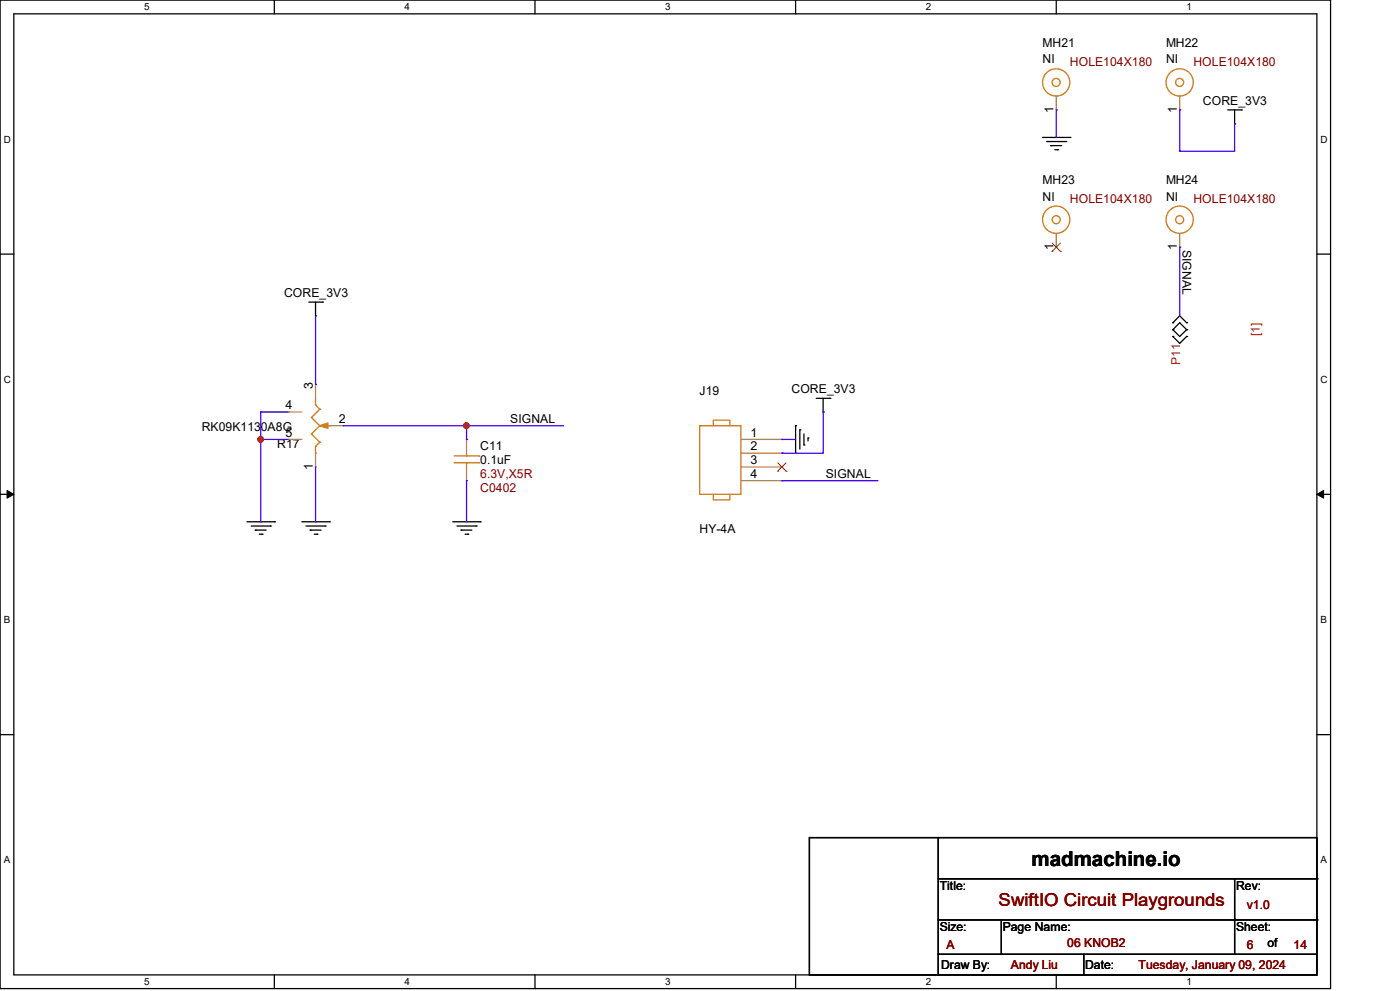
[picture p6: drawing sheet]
<svg xmlns="http://www.w3.org/2000/svg" width="420mm" height="297mm" viewBox="0 0 420 297" stroke-linecap="round" stroke-linejoin="round" font-family="sans-serif">
<path d="M0 0h399.2v296.3h-399.2zM4.1 4.1h391v288.1h-391z" fill="none" stroke="#000" stroke-width=".38"/>
<g fill="#fff">
<path d="M43.2 .5h1.6v3.2h-1.6z"/>
<path d="M43.2 292.6h1.6v3.3h-1.6z"/>
</g>
<path d="M82.3 0v4.1M82.3 292.2v4.1" fill="none" stroke="#000" stroke-width=".38"/>
<g fill="#fff">
<path d="M121.4 .5h1.6v3.2h-1.6z"/>
<path d="M121.4 292.6h1.6v3.3h-1.6z"/>
</g>
<path d="M160.5 0v4.1M160.5 292.2v4.1" fill="none" stroke="#000" stroke-width=".38"/>
<g fill="#fff">
<path d="M199.6 .5h1.6v3.2h-1.6z"/>
<path d="M199.6 292.6h1.6v3.3h-1.6z"/>
</g>
<path d="M238.7 0v4.1M238.7 292.2v4.1" fill="none" stroke="#000" stroke-width=".38"/>
<g fill="#fff">
<path d="M277.7 .5h1.7v3.2h-1.7z"/>
<path d="M277.7 292.6h1.7v3.3h-1.7z"/>
</g>
<path d="M316.9 0v4.1M316.9 292.2v4.1" fill="none" stroke="#000" stroke-width=".38"/>
<g fill="#fff">
<path d="M355.9 .5h1.6v3.2h-1.6z"/>
<path d="M355.9 292.6h1.6v3.3h-1.6z"/>
<path d="M1.1 40.1h2.1v3.3h-2.1z"/>
<path d="M396.1 40.1h2.1v3.3h-2.1z"/>
<path d="M1.1 112.1h2.1v3.3h-2.1z"/>
<path d="M396.1 112.1h2.1v3.3h-2.1z"/>
</g>
<path d="M0 76.2h4.1M395.1 76.2h4.1" fill="none" stroke="#000" stroke-width=".38"/>
<g fill="#fff">
<path d="M1.1 184.1h1.9v3.3h-1.9z"/>
<path d="M396.1 184.1h2v3.3h-2z"/>
</g>
<path d="M0 148.2h4.1M395.1 148.2h4.1" fill="none" stroke="#000" stroke-width=".38"/>
<path d="M2.1 147l2 1.2-2 1.1zM395.1 148.2l2-1.2v2.3z" fill="#000" stroke="#000" stroke-width=".3"/>
<g fill="#fff">
<path d="M1.1 256.2h1.9v3.2h-1.9z"/>
<path d="M396.1 256.2h2v3.2h-2z"/>
</g>
<g fill="none" stroke="#000" stroke-width=".38">
<path d="M368.3 32.9h4.1M370.4 32.9v4.2M312.8 41.2h8.2M314 42.4h5.7M315.2 43.6h3.3M316.4 44.9h.9M92.6 90.6h4.1M94.7 90.6v4.1M351.8 96.7l2.1-2 2.1 2M353.9 96.7l2.1 2.1-2.1 2-2.1-2zM244.9 119.4h4.1M246.9 119.4v4.1"/>
<path d="M351.8 100.8l2.1 2.1 2.1-2.1M238.7 127.6v8.2M239.9 128.8v5.8M241.2 130v3.3M242.4 131.3v.8M74.1 156.4h8.2M75.4 157.6h5.7M76.6 158.9h3.2M90.6 156.4h8.2M91.8 157.6h5.7M93 158.9h3.3M135.8 156.4h8.3"/>
<path d="M137.1 157.6h5.7M138.3 158.9h3.3M77.8 160.1h.8M94.3 160.1h.8M139.5 160.1h.8M0 220.2h4.1M395.1 220.2h4.1M242.8 251h152.3v41.2h-152.3zM281.5 251v41.2M281.5 275.7h113.6M281.5 263.4h113.6M300.4 275.7v10.3"/>
<path d="M370.4 263.4v22.6M281.5 286h113.6M325.1 286v6.2"/>
</g>
<g fill="#000">
<circle cx="370.4" cy="37.1" r=".19"/>
<circle cx="372.4" cy="32.9" r=".19"/>
<circle cx="315.2" cy="43.6" r=".19"/>
<circle cx="317.3" cy="44.9" r=".19"/>
<circle cx="319.7" cy="42.4" r=".19"/>
<circle cx="321" cy="41.2" r=".19"/>
<circle cx="94.7" cy="94.7" r=".19"/>
<circle cx="96.7" cy="90.6" r=".19"/>
<circle cx="351.8" cy="96.7" r=".19"/>
<circle cx="351.8" cy="98.8" r=".19"/>
<circle cx="356" cy="98.8" r=".19"/>
<circle cx="356" cy="96.7" r=".19"/>
<circle cx="249" cy="119.4" r=".19"/>
<circle cx="351.8" cy="100.8" r=".19"/>
<circle cx="356" cy="100.8" r=".19"/>
<circle cx="238.7" cy="127.6" r=".19"/>
<circle cx="239.9" cy="128.8" r=".19"/>
<circle cx="241.2" cy="133.3" r=".19"/>
<circle cx="242.4" cy="131.3" r=".19"/>
<circle cx="246.9" cy="123.5" r=".19"/>
<circle cx="76.6" cy="158.9" r=".19"/>
<circle cx="81.1" cy="157.6" r=".19"/>
<circle cx="82.3" cy="156.4" r=".19"/>
<circle cx="93" cy="158.9" r=".19"/>
<circle cx="97.5" cy="157.6" r=".19"/>
<circle cx="98.8" cy="156.4" r=".19"/>
<circle cx="138.3" cy="158.9" r=".19"/>
<circle cx="142.8" cy="157.6" r=".19"/>
<circle cx="144.1" cy="156.4" r=".19"/>
<circle cx="78.6" cy="160.1" r=".19"/>
<circle cx="95.1" cy="160.1" r=".19"/>
<circle cx="140.3" cy="160.1" r=".19"/>
<circle cx="281.5" cy="251" r=".19"/>
<circle cx="370.4" cy="275.7" r=".19"/>
<circle cx="395.1" cy="275.7" r=".19"/>
<circle cx="395.1" cy="263.4" r=".19"/>
<circle cx="281.5" cy="286" r=".19"/>
<circle cx="300.4" cy="286" r=".19"/>
<circle cx="325.1" cy="292.2" r=".19"/>
<circle cx="370.4" cy="286" r=".19"/>
</g>
<g fill="none" stroke="#cc8006" stroke-width=".38">
<circle cx="353.9" cy="65.8" r="4.1"/>
<circle cx="353.9" cy="65.8" r="1.21"/>
</g>
<path d="M353.9 70v4.1" fill="none" stroke="#a84" stroke-width=".38"/>
<circle cx="353.9" cy="74.1" r=".19" fill="#a84"/>
<g fill="none" stroke="#cc8006" stroke-width=".38">
<circle cx="316.8" cy="24.7" r="4.1"/>
<circle cx="316.8" cy="24.7" r="1.21"/>
</g>
<path d="M316.9 28.8v4.1" fill="none" stroke="#a84" stroke-width=".38"/>
<circle cx="316.9" cy="32.9" r=".19" fill="#a84"/>
<path d="M136.2 136.7h7.4" fill="none" stroke="#cc8006" stroke-width=".38"/>
<circle cx="143.6" cy="136.7" r=".19" fill="#cc8006"/>
<path d="M140 138.7v1.3" fill="none" stroke="#cc8006" stroke-width=".38"/>
<circle cx="140" cy="138.7" r=".19" fill="#cc8006"/>
<path d="M140 135.8v.9" fill="none" stroke="#cc8006" stroke-width=".38"/>
<circle cx="140" cy="136.7" r=".19" fill="#cc8006"/>
<path d="M136.2 138.7h7.4" fill="none" stroke="#cc8006" stroke-width=".38"/>
<circle cx="143.6" cy="138.7" r=".19" fill="#cc8006"/>
<path d="M140 131.7v4.1" fill="none" stroke="#a84" stroke-width=".38"/>
<circle cx="140" cy="131.7" r=".19" fill="#a84"/>
<path d="M140 140v4.1" fill="none" stroke="#a84" stroke-width=".38"/>
<circle cx="140" cy="144.1" r=".19" fill="#a84"/>
<g fill="none" stroke="#cc8006" stroke-width=".38">
<circle cx="353.9" cy="24.7" r="4.1"/>
<circle cx="353.9" cy="24.7" r="1.21"/>
</g>
<path d="M353.9 28.8v4.1" fill="none" stroke="#a84" stroke-width=".38"/>
<circle cx="353.9" cy="32.9" r=".19" fill="#a84"/>
<path d="M94.7 119.4v2" fill="none" stroke="#cc8006" stroke-width=".38"/>
<circle cx="94.7" cy="121.4" r=".19" fill="#cc8006"/>
<path d="M94.7 121.4l1.2 1.2" fill="none" stroke="#cc8006" stroke-width=".38"/>
<circle cx="95.9" cy="122.6" r=".19" fill="#cc8006"/>
<path d="M95.9 122.6l-2.5 2.5" fill="none" stroke="#cc8006" stroke-width=".38"/>
<circle cx="93.4" cy="125.1" r=".19" fill="#cc8006"/>
<path d="M93.4 125.1l2.5 2.5" fill="none" stroke="#cc8006" stroke-width=".38"/>
<circle cx="95.9" cy="127.6" r=".19" fill="#cc8006"/>
<path d="M95.9 127.6l-2.5 2.4" fill="none" stroke="#cc8006" stroke-width=".38"/>
<circle cx="93.4" cy="130" r=".19" fill="#cc8006"/>
<path d="M93.4 130l2.5 2.5" fill="none" stroke="#cc8006" stroke-width=".38"/>
<circle cx="95.9" cy="132.5" r=".19" fill="#cc8006"/>
<path d="M95.9 132.5l-1.2 1.3" fill="none" stroke="#cc8006" stroke-width=".38"/>
<circle cx="94.7" cy="133.8" r=".19" fill="#cc8006"/>
<path d="M94.7 133.8v2" fill="none" stroke="#cc8006" stroke-width=".38"/>
<circle cx="94.7" cy="135.8" r=".19" fill="#cc8006"/>
<path d="M98 127.6h.8" fill="none" stroke="#cc8006" stroke-width=".38"/>
<circle cx="98.8" cy="127.6" r=".19" fill="#cc8006"/>
<path d="M95.9 127.6l2.5-.8v1.6z" fill="#cc8006" stroke="#cc8006" stroke-width=".38"/>
<path d="M94.7 115.2v4.2" fill="none" stroke="#a84" stroke-width=".38"/>
<circle cx="94.7" cy="115.2" r=".19" fill="#a84"/>
<path d="M94.7 135.8v4.2" fill="none" stroke="#a84" stroke-width=".38"/>
<circle cx="94.7" cy="140" r=".19" fill="#a84"/>
<path d="M98.8 127.6h4.1" fill="none" stroke="#a84" stroke-width=".38"/>
<circle cx="102.9" cy="127.6" r=".19" fill="#a84"/>
<path d="M86.4 123.5h4.2" fill="none" stroke="#a84" stroke-width=".38"/>
<circle cx="86.4" cy="123.5" r=".19" fill="#a84"/>
<path d="M86.4 131.7h4.2" fill="none" stroke="#a84" stroke-width=".38"/>
<circle cx="86.4" cy="131.7" r=".19" fill="#a84"/>
<path d="M209.9 127.6h12.3v20.6h-12.3zM214 127.6v-1.7h4.9v1.7M214 148.2v1.6h4.9v-1.6" fill="none" stroke="#cc8006" stroke-width=".38"/>
<path d="M222.2 131.7h12.4" fill="none" stroke="#a84" stroke-width=".38"/>
<circle cx="234.6" cy="131.7" r=".19" fill="#a84"/>
<path d="M222.2 135.8h12.4" fill="none" stroke="#a84" stroke-width=".38"/>
<circle cx="234.6" cy="135.8" r=".19" fill="#a84"/>
<path d="M222.2 140h12.4" fill="none" stroke="#a84" stroke-width=".38"/>
<circle cx="234.6" cy="140" r=".19" fill="#a84"/>
<path d="M233.3 138.7l2.5 2.5M235.8 138.7l-2.5 2.5M233.3 141.2h.1M235.8 141.2h.1" fill="none" stroke="#804000" stroke-width=".3"/>
<path d="M222.2 144.1h12.4" fill="none" stroke="#a84" stroke-width=".38"/>
<circle cx="234.6" cy="144.1" r=".19" fill="#a84"/>
<g fill="none" stroke="#cc8006" stroke-width=".38">
<circle cx="316.8" cy="65.8" r="4.1"/>
<circle cx="316.8" cy="65.8" r="1.21"/>
</g>
<path d="M316.9 70v4.1" fill="none" stroke="#a84" stroke-width=".38"/>
<circle cx="316.9" cy="74.1" r=".19" fill="#a84"/>
<path d="M315.6 75.4h.1M315.6 72.9l2.5 2.5M318.1 72.9l-2.5 2.5M318.1 75.4h.1" fill="none" stroke="#804000" stroke-width=".3"/>
<path d="M94.7 94.7v20.5" fill="none" stroke="#4200ff" stroke-width=".38"/>
<circle cx="94.7" cy="115.2" r=".19" fill="#4200ff"/>
<path d="M246.9 123.5v12.3" fill="none" stroke="#4200ff" stroke-width=".38"/>
<circle cx="246.9" cy="123.5" r=".19" fill="#4200ff"/>
<path d="M102.9 127.6h37.1" fill="none" stroke="#4200ff" stroke-width=".38"/>
<circle cx="140" cy="127.6" r=".19" fill="#4200ff"/>
<circle cx="139.9" cy="127.6" r=".8" fill="#f00" stroke="#f00" stroke-width=".38"/>
<path d="M140 127.6v4.1" fill="none" stroke="#4200ff" stroke-width=".38"/>
<circle cx="140" cy="131.7" r=".19" fill="#4200ff"/>
<path d="M140 127.6h28.7" fill="none" stroke="#4200ff" stroke-width=".38"/>
<circle cx="168.7" cy="127.6" r=".19" fill="#4200ff"/>
<path d="M234.6 131.7h4.1" fill="none" stroke="#4200ff" stroke-width=".38"/>
<circle cx="234.6" cy="131.7" r=".19" fill="#4200ff"/>
<path d="M234.6 135.8h12.3" fill="none" stroke="#4200ff" stroke-width=".38"/>
<circle cx="234.6" cy="135.8" r=".19" fill="#4200ff"/>
<path d="M94.7 140v16.4" fill="none" stroke="#4200ff" stroke-width=".38"/>
<circle cx="94.7" cy="156.4" r=".19" fill="#4200ff"/>
<path d="M140 144.1v12.3" fill="none" stroke="#4200ff" stroke-width=".38"/>
<circle cx="140" cy="144.1" r=".19" fill="#4200ff"/>
<path d="M234.6 144.1h28.8" fill="none" stroke="#4200ff" stroke-width=".38"/>
<circle cx="234.6" cy="144.1" r=".19" fill="#4200ff"/>
<path d="M316.9 32.9v8.3" fill="none" stroke="#4200ff" stroke-width=".38"/>
<circle cx="316.9" cy="32.9" r=".19" fill="#4200ff"/>
<path d="M353.9 32.9v12.4" fill="none" stroke="#4200ff" stroke-width=".38"/>
<circle cx="353.9" cy="32.9" r=".19" fill="#4200ff"/>
<path d="M370.4 37.1v8.2" fill="none" stroke="#4200ff" stroke-width=".38"/>
<circle cx="370.4" cy="37.1" r=".19" fill="#4200ff"/>
<path d="M353.9 45.3h16.5" fill="none" stroke="#4200ff" stroke-width=".38"/>
<circle cx="353.9" cy="45.3" r=".19" fill="#4200ff"/>
<path d="M353.9 74.1v20.6" fill="none" stroke="#4200ff" stroke-width=".38"/>
<circle cx="353.9" cy="74.1" r=".19" fill="#4200ff"/>
<path d="M78.2 123.5h8.2" fill="none" stroke="#4200ff" stroke-width=".38"/>
<circle cx="78.2" cy="123.5" r=".19" fill="#4200ff"/>
<path d="M78.2 123.5v8.2" fill="none" stroke="#4200ff" stroke-width=".38"/>
<circle cx="78.2" cy="131.7" r=".19" fill="#4200ff"/>
<path d="M78.2 131.7h8.2" fill="none" stroke="#4200ff" stroke-width=".38"/>
<circle cx="78.2" cy="131.7" r=".19" fill="#4200ff"/>
<path d="M78.2 131.7v24.7" fill="none" stroke="#4200ff" stroke-width=".38"/>
<circle cx="78.2" cy="156.4" r=".19" fill="#4200ff"/>
<g fill="#f00" stroke="#f00" stroke-width=".38">
<circle cx="78.2" cy="131.7" r=".8"/>
<circle cx="139.9" cy="127.6" r=".8"/>
</g>
<text font-size="6.1" x="309.5" y="259.6">madmachine.io</text>
<text font-size="5.3" fill="#800000" x="299.6" y="271.4">SwiftIO Circuit Playgrounds</text>
<g font-size="3.7">
<text x="312.8" y="14.1">MH21</text>
<text x="349.8" y="14.1">MH22</text>
<text x="312.8" y="19">NI</text>
<text x="349.8" y="19">NI</text>
<text x="316" y="33.8" transform="rotate(-90 316 33.8)">1</text>
<text x="353.1" y="33.8" transform="rotate(-90 353.1 33.8)">1</text>
<text x="360.9" y="31.3">CORE_3V3</text>
<text x="312.8" y="55.2">MH23</text>
<text x="349.8" y="55.2">MH24</text>
<text x="312.8" y="60.1">NI</text>
<text x="349.8" y="60.1">NI</text>
<text x="316" y="74.9" transform="rotate(-90 316 74.9)">1</text>
<text x="353.1" y="74.9" transform="rotate(-90 353.1 74.9)">1</text>
<text x="354.7" y="74.9" transform="rotate(90 354.7 74.9)">SIGNAL</text>
<text x="85.2" y="88.9">CORE_3V3</text>
<text x="93.8" y="116.5" transform="rotate(-90 93.8 116.5)">3</text>
<text x="209.9" y="118.5">J19</text>
<text x="237.4" y="117.7">CORE_3V3</text>
<text x="85.6" y="122.6">4</text>
<text x="60.5" y="129.2">RK09K1130A8G</text>
<text x="85.6" y="130.9">5</text>
<text x="101.7" y="126.7">2</text>
<text x="153.1" y="126.8">SIGNAL</text>
<text x="225.1" y="130.9">1</text>
<text x="83.1" y="134.2">R17</text>
<text x="144.1" y="135">C11</text>
<text x="225.1" y="135">2</text>
<text x="93.8" y="140.8" transform="rotate(-90 93.8 140.8)">1</text>
<text x="144.1" y="139.1">0.1uF</text>
<text x="225.1" y="139.1">3</text>
<text x="225.1" y="143.2">4</text>
<text x="247.7" y="143.3">SIGNAL</text>
<text x="209.9" y="159.7">HY-4A</text>
<text x="281.9" y="266.7">Title:</text>
<text x="370.8" y="266.7">Rev:</text>
<text x="281.9" y="279">Size:</text>
<text x="300.8" y="279">Page Name:</text>
<text x="370.8" y="279">Sheet:</text>
<text x="380.2" y="284">of</text>
<text x="282.3" y="290.5">Draw By:</text>
<text x="325.5" y="290.5">Date:</text>
</g>
<g font-size="3.7" fill="#800000">
<text x="321" y="19.8">HOLE104X180</text>
<text x="358" y="19.8">HOLE104X180</text>
<text x="321" y="61">HOLE104X180</text>
<text x="358" y="61">HOLE104X180</text>
<text x="144.1" y="143.3">6.3V,X5R</text>
<text x="144.1" y="147.4">C0402</text>
<text x="374.1" y="272.5">v1.0</text>
<text x="284" y="284.4">A</text>
<text x="320.2" y="284">06 KNOB2</text>
<text x="374.1" y="284.4">6</text>
<text x="388.1" y="284.4">14</text>
<text x="303.3" y="290.5">Andy Liu</text>
<text x="341.5" y="290.5">Tuesday, January 09, 2024</text>
</g>
<g font-size="3.7" fill="#f00">
<text x="377.9" y="100.8" transform="rotate(-90 377.9 100.8)">[1]</text>
<text x="354" y="109.5" transform="rotate(-90 354 109.5)">P11</text>
</g>
<g font-size="3">
<text x="43.2" y="3.1">5</text>
<text x="121.4" y="3.1">4</text>
<text x="199.6" y="3.1">3</text>
<text x="277.7" y="3.1">2</text>
<text x="355.9" y="3.1">1</text>
<text x="1.1" y="42.8">D</text>
<text x="396.1" y="42.8">D</text>
<text x="1.1" y="114.8">C</text>
<text x="396.1" y="114.8">C</text>
<text x="1.1" y="186.8">B</text>
<text x="396.1" y="186.8">B</text>
<text x="1.1" y="258.8">A</text>
<text x="396.1" y="258.8">A</text>
<text x="43.2" y="295.2">5</text>
<text x="121.4" y="295.2">4</text>
<text x="199.6" y="295.2">3</text>
<text x="277.7" y="295.2">2</text>
<text x="355.9" y="295.2">1</text>
</g>
</svg>
